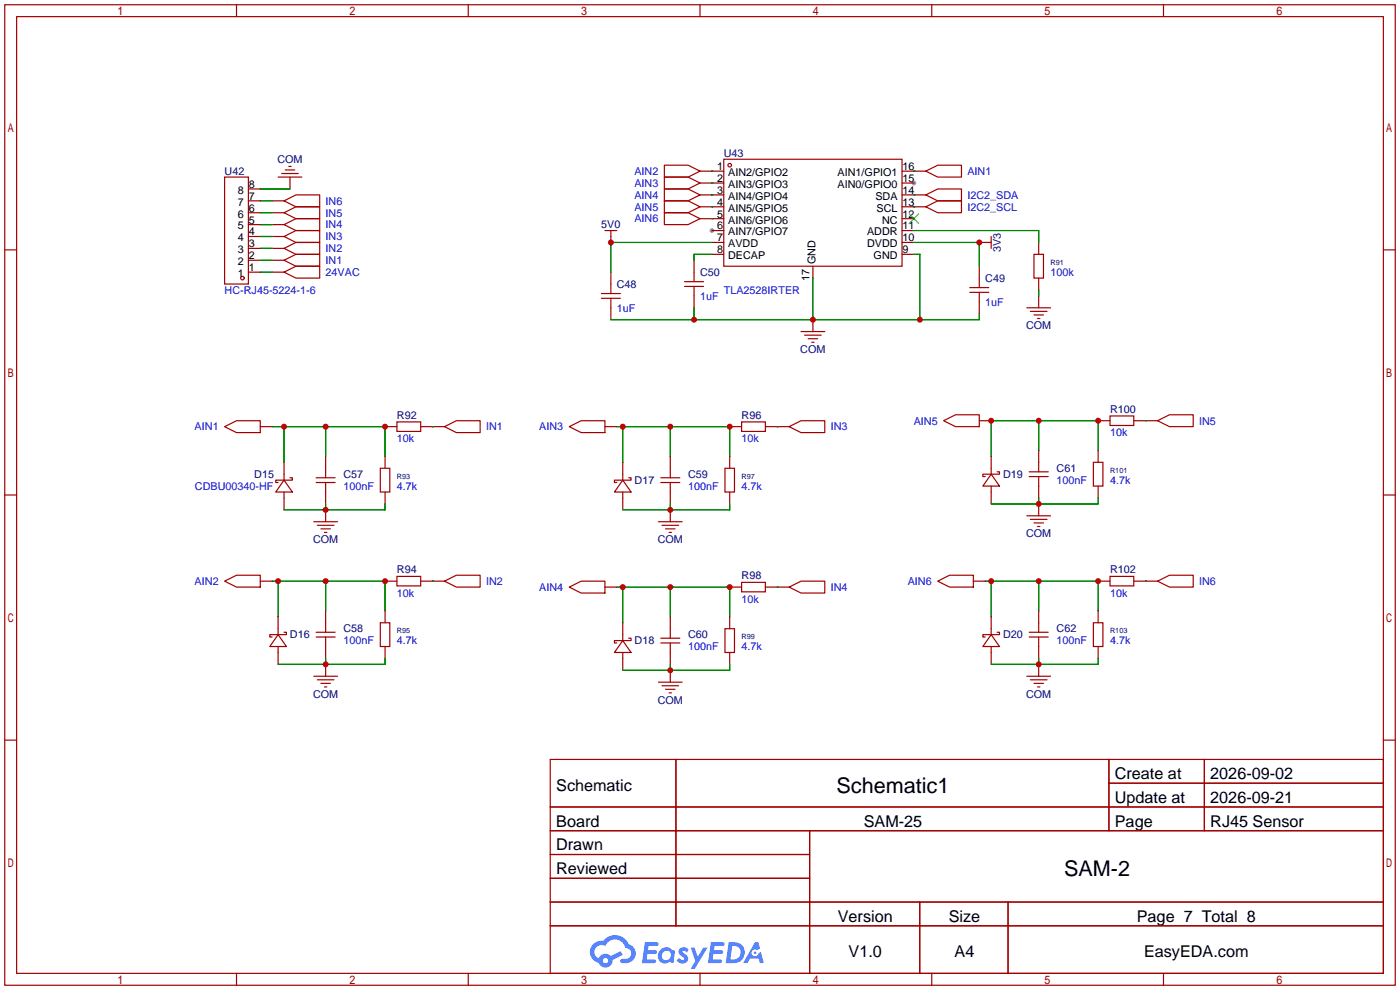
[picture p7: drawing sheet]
<svg xmlns="http://www.w3.org/2000/svg" width="299mm" height="212mm" viewBox="0 0 299 212" stroke-linecap="round" stroke-linejoin="round" font-family="sans-serif">
<g fill="#999">
<circle cx="152.1" cy="49.3" r=".51"/>
<circle cx="195.3" cy="39.1" r=".51"/>
</g>
<g fill="none" stroke="#a10000" stroke-width=".25">
<path d="M1 1h297.2v209.6h-297.2zM3.6 3.6h292.1v204.4h-292.1zM50.5 1v2.6M100.1 1v2.6M149.6 1v2.6M199.1 1v2.6M248.7 1v2.6M1 53.4h2.6M295.7 53.4h2.5M1 105.8h2.6M295.7 105.8h2.5M1 158.2h2.6"/>
<path d="M295.7 158.2h2.5M117.6 162.3h178.1v45.7h-178.1zM117.6 172.5h178.1M117.6 177.5h178.1M144.5 162.3v35.6M173 177.5v30.5M237 162.3v15.2M237 167.4h58.7M257.4 162.3v15.2M117.6 182.6h55.4M117.6 192.8h178.1M117.6 187.7h55.4"/>
<path d="M117.6 197.9h178.1M196.6 192.8v15.2M215.4 192.8v15.2M50.5 208v2.6M100.1 208v2.6M149.6 208v2.6M199.1 208v2.6M248.7 208v2.6"/>
</g>
<g fill="#5487ff">
<path d="M145.3 202.7a1.3 1.3 0 0 1 1.9 .3l-.4 .6a.54 .54 0 0 0-.9-.2l.1 .2a1.34 1.34 0 0 1 .9 1.8 1.47 1.47 0 0 1-2.3-.1l.5-.6 .8 .5a.31 .31 0 0 0 .4-.3 .31 .31 0 0 0-.3-.4 1.12 1.12 0 0 1-.7-1.8z"/>
<path d="M147.6 202.5h.9l.6 2 1.2-2h.9l-2.7 4.6h-.9l1-1.7z"/>
<path d="M137.8 201.4h1.7a1.31 1.31 0 0 1 1.2 .2 .4 .4 0 0 1-.3 .5l-1.8 .1-.1 .9h1.6a.4 .4 0 0 1 .4 .4 .4 .4 0 0 1-.5 .4h-1.6l-.2 1.2h1.4a.46 .46 0 0 1 .5 0 .46 .46 0 0 1 .1 .5l-.4 .2h-2.6z"/>
<path d="M151.9 201.4h1.7a1.32 1.32 0 0 1 1.2 .2 .39 .39 0 0 1-.3 .5l-1.8 .1-.1 .9h1.6a.4 .4 0 0 1 .4 .4 .4 .4 0 0 1-.4 .4h-1.7l-.2 1.2h1.4a.46 .46 0 0 1 .5 0 .46 .46 0 0 1 .1 .5l-.4 .2h-2.6z"/>
<path d="M161.3 201.4h.8l.3 1.3-.6 .4a.75 .75 0 0 0-1.1 .3 .75 .75 0 0 0 .5 1 .75 .75 0 0 0 .9-.7l.5-.2 .6 2.3h-.8l-.3-.9h-1.8l-.5 .9h-1z"/>
<path d="M155.7 201.4l-.6 4.4h1.5a2.27 2.27 0 0 0 2.6-2.2 2.27 2.27 0 0 0-2.7-2.2zM156.5 202.1a1.5 1.5 0 0 1 1.8 1.6 1.5 1.5 0 0 1-1.9 1.4h-.3z"/>
<path d="M141.2 203a1.6 1.6 0 0 0-.3 2.3 1.6 1.6 0 0 0 2.3 .2l.7 .3 .3-2.4-.1-.3-.5-.1a1.58 1.58 0 0 0-2.4 0zM141.8 203.5a.98 .98 0 0 1 1.6 .4 .98 .98 0 0 1-1.1 1.3 .94 .94 0 0 1-.9-.7 .94 .94 0 0 1 .4-1z"/>
<path d="M126.8 201.8a2.37 2.37 0 0 0 1.1 4 1.54 1.54 0 0 0 1.8 1 1.54 1.54 0 0 0 1.2-1.6l2.2-1.1-.5-.8-2 1a1.57 1.57 0 0 0-2.7 .5 1.5 1.5 0 0 1-.7-2.1 1.5 1.5 0 0 1 2.2-.5 2.23 2.23 0 0 1 2.3-1.4 2.23 2.23 0 0 1 2 1.8 1.16 1.16 0 0 1 1.2 1.1 1.16 1.16 0 0 1-1.1 1.2h-.7a.47 .47 0 0 0-.5 .4 .47 .47 0 0 0 .4 .5 2.17 2.17 0 0 0 2.5-.9 2.17 2.17 0 0 0-.3-2.7l-.8-.4a3.2 3.2 0 0 0-5.5-.7l-1.1 .1zM128.8 205.3a.6 .6 0 0 1 1.2 0 .6 .6 0 0 1-1.2 0z"/>
<circle cx="161.4" cy="203.6" r=".28"/>
</g>
<g fill="none" stroke="#a10000" stroke-width=".25">
<path d="M48 37.8h5.1v22.9h-5.1zM59.4 37.8h5.1M60.2 37.1h3.6M61 36.3h2M61.7 35.6h.5M62 37.8v2.6M142 35.3h5.1l2.5 1.3-2.5 1.2h-5.1zM142 37.8h5.1l2.5 1.3-2.5 1.3h-5.1zM149.6 36.6h5.1M149.6 39.1h5.1M154.7 34h38.1v22.9h-38.1zM192.8 36.6h5.1"/>
<path d="M192.8 39.1h2.5M197.9 36.6l2.5-1.3h5.1v2.5h-5.1zM53.1 45.5h2.5M53.1 55.6h2.5M53.1 50.5h2.5M53.1 53.1h2.5M53.1 48h2.5M53.1 42.9h2.5M53.1 58.2h2.5M53.1 40.4h2.5M58.2 45.5h2.5M58.2 55.6h2.5"/>
<path d="M58.2 50.5h2.5M58.2 53.1h2.5M58.2 48h2.5M58.2 42.9h2.5M58.2 58.2h2.5M60.7 45.5l2.5-1.3h5.1v2.5h-5.1zM60.7 55.6l2.5-1.2h5.1v2.5h-5.1zM60.7 50.5l2.5-1.2h5.1v2.5h-5.1zM60.7 53.1l2.5-1.3h5.1v2.6h-5.1zM60.7 48l2.5-1.3h5.1v2.6h-5.1zM60.7 42.9l2.5-1.2h5.1v2.5h-5.1zM60.7 58.2l2.5-1.3h5.1v2.5h-5.1z"/>
<path d="M129.3 49.3h2.5M130.6 49.3v2.5M130.6 58.2v4.5M142 40.4h5.1l2.5 1.3-2.5 1.2h-5.1zM142 42.9h5.1l2.5 1.3-2.5 1.3h-5.1zM142 45.5h5.1l2.5 1.2-2.5 1.3h-5.1zM148.3 55.6v4.6M149.6 41.7h5.1M149.6 44.2h5.1M149.6 46.7h5.1M152.1 49.3h2.6M152.1 51.8h2.6"/>
<path d="M152.1 54.4h2.6M173.7 56.9v2.5M192.8 41.7h5.1M192.8 44.2h5.1M192.8 46.7h2.5M192.8 49.3h2.5M192.8 51.8h2.5M192.8 54.4h2.5M197.9 41.7l2.5-1.3h5.1v2.5h-5.1zM197.9 44.2l2.5-1.3h5.1v2.6h-5.1zM209.3 51.8h2.5M209.3 56.9v4.6"/>
<path d="M211.8 50.5v2.6M221 54.4h2v5h-2zM222 51.8v2.6M222 59.4v2.6M128.5 62.7h4.1M128.5 63.8h4.1M130.6 63.8v4.5M146.3 60.2h4.1M146.3 61.2h4.1M148.3 61.2v4.6M171.2 70.9h5.1M172 71.6h3.5"/>
<path d="M172.7 72.4h2.1M173.5 73.2h.5M173.7 68.3v2.6M207.3 61.5h4M207.3 62.5h4M209.3 62.5v4.6M219.5 65.8h5M220.2 66.5h3.6M221 67.3h2M221.7 68.1h.5M222 63.2v2.6M48 91.2l2.5-1.3h5.1v2.6h-5.1z"/>
<path d="M55.6 91.2h2.6M60.7 98.8v3.8M69.6 97.5v4.6M82.3 91.2h2.5M82.3 97.5v2.6M84.8 90.2h5.1v2h-5.1zM89.9 91.2h5.1M95 91.2l2.5-1.3h5.1v2.6h-5.1zM121.7 91.2l2.5-1.3h5.1v2.6h-5.1zM129.3 91.2h2.5M133.1 98.8v3.8M143.3 97.5v4.6"/>
<path d="M156 91.2h2.5M156 97.5v2.6M158.5 90.2h5.1v2h-5.1zM163.6 91.2h5.1M168.7 91.2l2.5-1.3h5.1v2.6h-5.1zM201.7 89.9l2.5-1.3h5.1v2.6h-5.1zM209.3 89.9h2.5M211.8 97.5v3.8M222 96.3v4.5M233.7 98.8h2v5.1h-2zM234.7 89.9h2.5M234.7 96.3v2.5"/>
<path d="M237.2 88.9h5.1v2h-5.1zM242.3 89.9h5.1M247.4 89.9l2.5-1.3h5.1v2.6h-5.1zM60.7 102.6l1.8 2.6h-3.6zM60.7 105.2v3.8M62 102.1h.5v.5h-3.6v.5h.5M67.1 111.5h5M67.6 103.1h4M67.6 102.1h4M67.8 112.3h3.6M68.6 113h2M69.3 113.8h.5"/>
<path d="M69.6 103.1v4.6M69.6 109v2.5M81.3 100.1h2v5.1h-2zM82.3 105.2v2.5M133.1 102.6l1.8 2.6h-3.6zM133.1 105.2v3.8M134.4 102.1h.5v.5h-3.6v.5h.5M140.7 111.5h5.1M141.2 103.1h4.1M141.2 102.1h4.1M141.5 112.3h3.5M142.2 113h2.1"/>
<path d="M143 113.8h.5M143.3 103.1v4.6M143.3 109v2.5M154.9 100.1h2.1v5.1h-2.1zM156 105.2v2.5M211.8 101.3l1.8 2.6h-3.5zM211.8 103.9v3.8M213.1 100.8h.5v.5h-3.5v.6h.5M219.5 110.2h5M220 101.9h4M220 100.8h4M220.2 111h3.6"/>
<path d="M221 111.8h2M221.7 112.5h.5M222 101.9v4.5M222 107.7v2.5M234.7 103.9v2.5M48 124.2l2.5-1.3h5.1v2.6h-5.1zM55.6 124.2h2.6M59.4 135.6l1.8 2.6h-3.5zM59.4 131.8v3.8M59.4 138.2v3.8M60.7 135.1h.5v.5h-3.5v.5h.5M67.6 136.1h4"/>
<path d="M67.6 135.1h4M69.6 130.6v4.5M69.6 136.1v4.6M81.3 133.1h2v5.1h-2zM82.3 130.6v2.5M82.3 138.2v2.5M82.3 124.2h2.5M84.8 123.2h5.1v2h-5.1zM89.9 124.2h5.1M95 124.2l2.5-1.3h5.1v2.6h-5.1zM121.7 125.5l2.5-1.3h5.1v2.5h-5.1zM129.3 125.5h2.5"/>
<path d="M133.1 136.9l1.8 2.5h-3.6zM133.1 133.1v3.8M133.1 139.4v3.9M134.4 136.4h.5v.5h-3.6v.5h.5M141.2 137.4h4.1M141.2 136.4h4.1M143.3 131.8v4.6M143.3 137.4v4.6M154.9 134.4h2.1v5h-2.1zM156 131.8v2.6M156 139.4v2.6M156 125.5h2.5"/>
<path d="M158.5 124.5h5.1v2h-5.1zM163.6 125.5h5.1M168.7 125.5l2.5-1.3h5.1v2.5h-5.1zM200.4 124.2l2.5-1.3h5.1v2.6h-5.1zM208 124.2h2.6M211.8 135.6l1.8 2.6h-3.5zM211.8 131.8v3.8M211.8 138.2v3.8M213.1 135.1h.5v.5h-3.5v.5h.5M220 136.1h4M220 135.1h4M222 130.6v4.5"/>
<path d="M222 136.1v4.6M233.7 133.1h2v5.1h-2zM234.7 124.2h2.5M234.7 130.6v2.5M234.7 138.2v2.5M237.2 123.2h5.1v2h-5.1zM242.3 124.2h5.1M247.4 124.2l2.5-1.3h5.1v2.6h-5.1zM67.1 144.5h5M67.8 145.3h3.6M68.6 146.1h2M69.3 146.8h.5"/>
<path d="M69.6 142v2.5M140.7 145.8h5.1M141.5 146.6h3.5M142.2 147.3h2.1M143 148.1h.5M143.3 143.3v2.5M219.5 144.5h5M220.2 145.3h3.6M221 146.1h2M221.7 146.8h.5M222 142v2.5"/>
<circle cx="156" cy="35.3" r=".38"/>
<circle cx="51.8" cy="59.4" r=".38"/>
</g>
<g fill="none" stroke="#008700" stroke-width=".25">
<path d="M152.1 36.6h.1M152.1 39.1h.1M195.3 36.6h.1M55.6 58.2h2.6M55.6 53.1h2.6M55.6 48h2.6M55.6 42.9h2.6M55.6 40.4h6.4M55.6 45.5h2.6M55.6 55.6h2.6M55.6 50.5h2.6M152.1 41.7h.1"/>
<path d="M152.1 44.2h.1M152.1 46.7h.1M152.1 51.8h-21.5v6.4M152.1 54.4h-3.8v1.2M173.7 59.4v8.9M195.3 44.2h.1M195.3 41.7h.1M195.3 51.8h14v5.1M195.3 54.4h1.3v13.9M195.3 49.3h26.7v2.5M148.3 65.8v2.5M209.3 67.1v1.2h-78.7"/>
<path d="M222 62v1.2M58.2 91.2h24.1v6.3M60.7 91.2v7.6M69.6 91.2v6.3M92.5 91.2h.1M131.8 91.2h24.2v6.3M133.1 91.2v7.6M143.3 91.2v6.3M166.1 91.2h.1M222 89.9v6.4M234.7 96.3v-6.4h-22.9v7.6M244.9 89.9h.1"/>
<path d="M69.6 107.7v1.3M82.3 107.7v1.3h-21.6M143.3 107.7v1.3M156 107.7v1.3h-22.9M222 106.4v1.3M234.7 106.4v1.3h-22.9M58.2 124.2h24.1v6.4M59.4 124.2v7.6M69.6 124.2v6.4M92.5 124.2h.1M131.8 125.5h24.2v6.3M133.1 125.5v7.6"/>
<path d="M143.3 125.5v6.3M166.1 125.5h.1M210.6 124.2h24.1v6.4M211.8 124.2v7.6M222 124.2v6.4M244.9 124.2h.1M69.6 140.7v1.3M82.3 140.7v1.3h-22.9M143.3 142v1.3M156 142v1.3h-22.9M222 140.7v1.3M234.7 140.7v1.3h-22.9"/>
</g>
<path d="M194.3 45.7l2 2.1M196.3 45.7l-2 2.1" fill="none" stroke="#3c3" stroke-width=".25"/>
<g fill="#c00">
<circle cx="130.6" cy="51.8" r=".63"/>
<circle cx="173.7" cy="68.3" r=".63"/>
<circle cx="196.6" cy="68.3" r=".63"/>
<circle cx="148.3" cy="68.3" r=".63"/>
<circle cx="209.3" cy="51.8" r=".63"/>
<circle cx="69.6" cy="91.2" r=".63"/>
<circle cx="82.3" cy="91.2" r=".63"/>
<circle cx="60.7" cy="91.2" r=".63"/>
<circle cx="69.6" cy="109" r=".63"/>
<circle cx="69.6" cy="124.2" r=".63"/>
<circle cx="82.3" cy="124.2" r=".63"/>
<circle cx="59.4" cy="124.2" r=".63"/>
<circle cx="69.6" cy="142" r=".63"/>
<circle cx="143.3" cy="91.2" r=".63"/>
<circle cx="156" cy="91.2" r=".63"/>
<circle cx="133.1" cy="91.2" r=".63"/>
<circle cx="143.3" cy="109" r=".63"/>
<circle cx="143.3" cy="125.5" r=".63"/>
<circle cx="156" cy="125.5" r=".63"/>
<circle cx="133.1" cy="125.5" r=".63"/>
<circle cx="143.3" cy="143.3" r=".63"/>
<circle cx="222" cy="89.9" r=".63"/>
<circle cx="234.7" cy="89.9" r=".63"/>
<circle cx="211.8" cy="89.9" r=".63"/>
<circle cx="222" cy="107.7" r=".63"/>
<circle cx="222" cy="124.2" r=".63"/>
<circle cx="234.7" cy="124.2" r=".63"/>
<circle cx="211.8" cy="124.2" r=".63"/>
<circle cx="222" cy="142" r=".63"/>
</g>
<g font-size="4.6">
<text x="178.8" y="169.4">Schematic1</text>
<text x="227.4" y="187.2">SAM-2</text>
</g>
<g font-size="3.5">
<text x="238.3" y="166.5">Create at</text>
<text x="258.7" y="166.5">2026-09-02</text>
<text x="118.9" y="169.1">Schematic</text>
<text x="238.3" y="171.6">Update at</text>
<text x="258.7" y="171.6">2026-09-21</text>
<text x="118.9" y="176.7">Board</text>
<text x="184.6" y="176.7">SAM-25</text>
<text x="238.3" y="176.7">Page</text>
<text x="258.7" y="176.7">RJ45 Sensor</text>
<text x="118.9" y="181.8">Drawn</text>
<text x="118.9" y="186.8">Reviewed</text>
<text x="179.1" y="197">Version</text>
<text x="202.8" y="197">Size</text>
<text x="243" y="197">Page 7 Total 8</text>
<text x="181.4" y="204.6">V1.0</text>
<text x="204" y="204.6">A4</text>
<text x="244.5" y="204.6">EasyEDA.com</text>
</g>
<g font-size="2.3" fill="#000080">
<text x="59.3" y="34.8">COM</text>
<text x="154.7" y="33.6">U43</text>
<text x="48" y="37.4">U42</text>
<text x="128.5" y="48.8">5V0</text>
<text x="213.9" y="53.9" transform="rotate(-90 213.9 53.9)">3V3</text>
<text x="149.6" y="59">C50</text>
<text x="131.8" y="61.5">C48</text>
<text x="210.6" y="60.2">C49</text>
<text x="219.3" y="70.4">COM</text>
<text x="171" y="75.5">COM</text>
<text x="84.8" y="89.5">R92</text>
<text x="158.5" y="89.5">R96</text>
<text x="237.2" y="88.2">R100</text>
<text x="225.8" y="100.9">C61</text>
<text x="54.4" y="102.2">D15</text>
<text x="73.4" y="102.2">C57</text>
<text x="135.6" y="103.4">D17</text>
<text x="147.1" y="102.2">C59</text>
<text x="214.4" y="102.2">D19</text>
<text x="66.9" y="116.1">COM</text>
<text x="140.6" y="116.1">COM</text>
<text x="219.3" y="114.9">COM</text>
<text x="84.8" y="122.5">R94</text>
<text x="158.5" y="123.7">R98</text>
<text x="237.2" y="122.5">R102</text>
<text x="62" y="136.4">D16</text>
<text x="73.4" y="135.2">C58</text>
<text x="135.6" y="137.7">D18</text>
<text x="147.1" y="136.4">C60</text>
<text x="214.4" y="136.4">D20</text>
<text x="225.8" y="135.2">C62</text>
<text x="66.9" y="149.1">COM</text>
<text x="219.3" y="149.1">COM</text>
<text x="140.6" y="150.4">COM</text>
</g>
<g font-size="2.3">
<text x="50.9" y="41.4">8</text>
<text x="53.2" y="40.2">8</text>
<text x="153.3" y="36.3">1</text>
<text x="153.3" y="38.9">2</text>
<text x="153.3" y="41.4">3</text>
<text x="155.6" y="37.6">AIN2/GPIO2</text>
<text x="155.6" y="40.2">AIN3/GPIO3</text>
<text x="179" y="40.2">AIN0/GPIO0</text>
<text x="179" y="37.6">AIN1/GPIO1</text>
<text x="192.9" y="41.4">14</text>
<text x="192.9" y="38.9">15</text>
<text x="192.9" y="36.3">16</text>
<text x="50.9" y="46.5">6</text>
<text x="50.9" y="44">7</text>
<text x="53.2" y="47.8">5</text>
<text x="53.2" y="45.2">6</text>
<text x="53.2" y="42.7">7</text>
<text x="153.3" y="44">4</text>
<text x="153.3" y="46.5">5</text>
<text x="155.6" y="42.7">AIN4/GPIO4</text>
<text x="155.6" y="45.2">AIN5/GPIO5</text>
<text x="155.6" y="47.8">AIN6/GPIO6</text>
<text x="187.1" y="42.7">SDA</text>
<text x="187.4" y="45.2">SCL</text>
<text x="188.5" y="47.8">NC</text>
<text x="192.9" y="46.5">12</text>
<text x="192.9" y="44">13</text>
<text x="50.9" y="51.6">4</text>
<text x="50.9" y="49">5</text>
<text x="53.2" y="52.9">3</text>
<text x="53.2" y="50.3">4</text>
<text x="153.3" y="49">6</text>
<text x="153.3" y="51.6">7</text>
<text x="155.6" y="50.3">AIN7/GPIO7</text>
<text x="155.6" y="52.9">AVDD</text>
<text x="185.3" y="52.9">DVDD</text>
<text x="185.3" y="50.3">ADDR</text>
<text x="192.9" y="51.6">10</text>
<text x="192.9" y="49">11</text>
<text x="50.9" y="59.2">1</text>
<text x="50.9" y="56.7">2</text>
<text x="50.9" y="54.1">3</text>
<text x="53.2" y="57.9">1</text>
<text x="53.2" y="55.4">2</text>
<text x="153.3" y="54.1">8</text>
<text x="155.6" y="55.4">DECAP</text>
<text x="174.3" y="56.4" transform="rotate(-90 174.3 56.4)">GND</text>
<text x="186.7" y="55.4">GND</text>
<text x="192.9" y="54.1">9</text>
<text x="173" y="60.1" transform="rotate(-90 173 60.1)">17</text>
</g>
<g font-size="2.3" fill="#00f">
<text x="135.6" y="37.4">AIN2</text>
<text x="135.6" y="39.9">AIN3</text>
<text x="206.8" y="37.4">AIN1</text>
<text x="69.6" y="46.3">IN5</text>
<text x="69.6" y="43.7">IN6</text>
<text x="135.6" y="42.5">AIN4</text>
<text x="135.6" y="45">AIN5</text>
<text x="135.6" y="47.5">AIN6</text>
<text x="206.8" y="42.5">I2C2_SDA</text>
<text x="206.8" y="45">I2C2_SCL</text>
<text x="69.6" y="51.4">IN3</text>
<text x="69.6" y="53.9">IN2</text>
<text x="69.6" y="48.8">IN4</text>
<text x="69.6" y="56.4">IN1</text>
<text x="69.6" y="59">24VAC</text>
<text x="224.5" y="59">100k</text>
<text x="48" y="62.8">HC-RJ45-5224-1-6</text>
<text x="149.6" y="64.1">1uF</text>
<text x="154.7" y="62.8">TLA2528IRTER</text>
<text x="210.6" y="65.3">1uF</text>
<text x="131.8" y="66.6">1uF</text>
<text x="41.6" y="92">AIN1</text>
<text x="84.8" y="94.5">10k</text>
<text x="103.9" y="92">IN1</text>
<text x="115.3" y="92">AIN3</text>
<text x="158.5" y="94.5">10k</text>
<text x="177.5" y="92">IN3</text>
<text x="195.3" y="90.7">AIN5</text>
<text x="237.2" y="93.3">10k</text>
<text x="256.3" y="90.7">IN5</text>
<text x="41.7" y="104.7">CDBU00340-HF</text>
<text x="73.4" y="104.7">100nF</text>
<text x="84.8" y="104.7">4.7k</text>
<text x="147.1" y="104.7">100nF</text>
<text x="158.5" y="104.7">4.7k</text>
<text x="225.8" y="103.4">100nF</text>
<text x="237.2" y="103.4">4.7k</text>
<text x="41.6" y="125">AIN2</text>
<text x="103.9" y="125">IN2</text>
<text x="194" y="125">AIN6</text>
<text x="256.3" y="125">IN6</text>
<text x="84.8" y="127.6">10k</text>
<text x="115.3" y="126.3">AIN4</text>
<text x="158.5" y="128.8">10k</text>
<text x="177.5" y="126.3">IN4</text>
<text x="237.2" y="127.6">10k</text>
<text x="73.4" y="137.7">100nF</text>
<text x="84.8" y="137.7">4.7k</text>
<text x="225.8" y="137.7">100nF</text>
<text x="237.2" y="137.7">4.7k</text>
<text x="147.1" y="139">100nF</text>
<text x="158.5" y="139">4.7k</text>
</g>
<g font-size="1.6" fill="#000080">
<text x="224.5" y="56.6">R91</text>
<text x="237.2" y="101">R101</text>
<text x="84.8" y="102.3">R93</text>
<text x="158.5" y="102.3">R97</text>
<text x="84.8" y="135.3">R95</text>
<text x="158.5" y="136.6">R99</text>
<text x="237.2" y="135.3">R103</text>
</g>
</svg>
